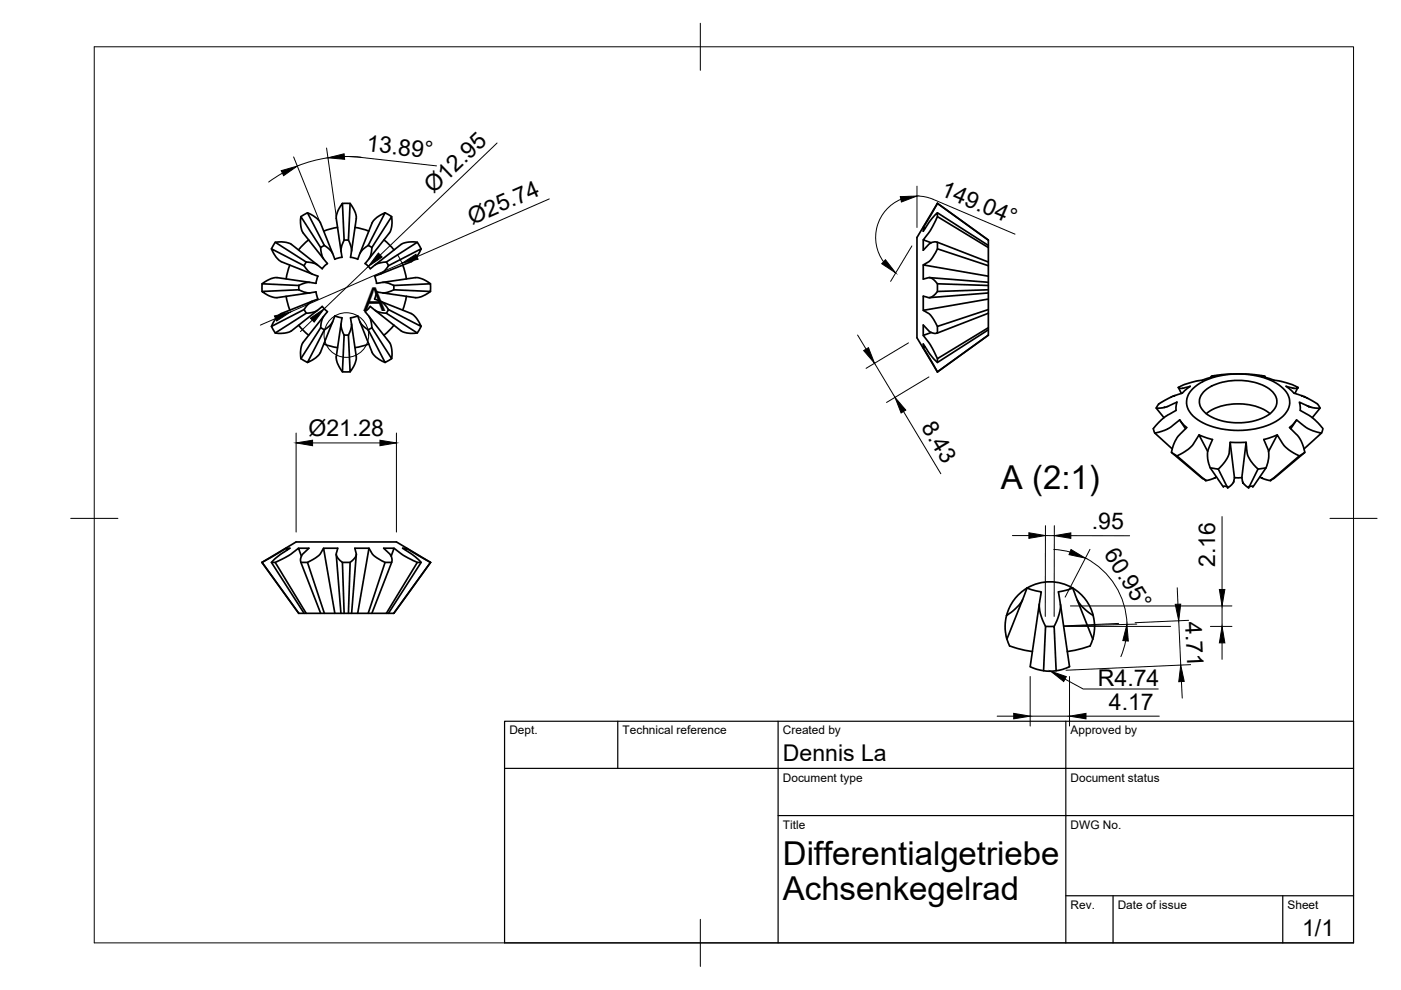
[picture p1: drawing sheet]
<svg xmlns="http://www.w3.org/2000/svg" width="297mm" height="210mm" viewBox="0 0 297 210" stroke-linecap="round" stroke-linejoin="round" font-family="sans-serif">
<!-- layer: Visible -->
<g fill="none" stroke="#000" stroke-width=".36">
<path d="M58.4 51.4l6.5 4.2M61.5 56.2l-.8 2.9M61.8 51.8l-.4-.2a6.1 6.1 0 0 0-3-.2l-.8 1.4M61.8 51.8l5.5 4.4M63.8 45.9l1.4-.8a5 5 0 0 1 2.7 2.1l2.6 6.6M64.5 56.3a4.2 4.2 0 0 0 2.9 2.3M64.5 56.3l-6.9-3.5a5.2 5.2 0 0 0 2 2.7l6.6 2.6M64.9 55.6a4.4 4.4 0 0 1 3.4 1.4l1.1-1.1M64.9 55.5l-.4 .8M65.2 45.1l3.6 6.9a4.4 4.4 0 0 1 2.2 2.9l1.5-.4M65.4 50.9l-2.1 2.1M65.7 59.9l-7.4-1a5.4 5.4 0 0 0-2.7 1.3v1.6"/>
<path d="M67.4 58.5l-.4 1.6M68 52.5a4.2 4.2 0 0 0 1.4 3.4M68 52.5l-4.2-6.6a5.3 5.3 0 0 0 .4 3.4l4.4 5.6M68.8 52l-.8 .5M71.6 48.2l-3 .8M72.3 53.3l-1-7a5.2 5.2 0 0 1 1.3-3.2l.4 7.8a4.2 4.2 0 0 0-.5 3.7M72.6 43.1h1.6a5 5 0 0 1 1.3 3.2l-1 7M73 50.9h.9M73.9 50.9a4.3 4.3 0 0 1 .4 3.7M74.2 43.1l-.3 7.8M75.3 48.2l2.9 .8M78.1 52a4.2 4.2 0 0 0-2.3 3l-1.5-.5"/>
<path d="M78.1 52l3.5-6.9a5.2 5.2 0 0 0-2.7 2.1l-2.6 6.6M78.1 52l.8 .5M78.8 52.5a4.3 4.3 0 0 1-1.4 3.4M79.4 58.5l.4 1.6M81.1 59.9l7-1a5.2 5.2 0 0 1 3.2 1.3l-7.8 .3M81.4 50.9l2.1 2.1M81.6 45.1l1.4 .8a4.9 4.9 0 0 1-.4 3.4l-4.4 5.6M81.9 55.5l.5 .8M82.4 56.3a4.3 4.3 0 0 1-3 2.3M82.4 56.3l6.9-3.5a5 5 0 0 1-2.1 2.7l-6.6 2.6M83 45.9l-4.2 6.6M85.4 56.2l.8 2.9"/>
<path d="M88.5 51.4l-6.6 4.2a4.2 4.2 0 0 0-3.4 1.4l-1.1-1.1M89.3 52.8l-.8-1.4a5.3 5.3 0 0 0-3.4 .4l-5.6 4.4M195.7 50.9v2.2l1.2-1.3 1.2-.5 .7 .1v1.4M195.7 56.2v3l1-.3a1.63 1.63 0 0 1 1.8 1l.3 .3v1.6M196.2 48.4l-.5-.2 3.1-5.1 10.7 7.8M197 58.9l12.5 1M197.4 51.5l-1.7-.6 1.6-2.1 1.5-2.9 10.7 6.6M198.8 43.1l10.7 7.8v15.5M198.8 45.9v-.8l-1.4 1.5-1.7 2.4v-.8M198.8 43.1l-4.4 7.2v21.3l4.4 7.3M198.8 43.1h.1M198.8 45.1l10.7 6.9"/>
<path d="M198.8 51.4l10.7 4.2M209.5 56.3l-10.7-3.5-.2 .3a5 5 0 0 1-2.9 3.1l13.8 2.4M55.6 60.2l7.8 .3M60.7 62.8l.8 2.9M63.3 68.9l2.1 2.2M63.4 61.4a4.2 4.2 0 0 0 3.6 .5M63.4 61.4l-7.8 .4a5.2 5.2 0 0 0 3.1 1.3l7-1M63.4 60.5v.9M64.5 65.6l-6.9 3.6M64.5 65.6l.4 .8M64.9 66.4a4.1 4.1 0 0 0 3.4-1.4l1.1 1.1-.4 .4a3.9 3.9 0 0 0-1 3M64.9 66.4l-6.5 4.2"/>
<path d="M66.2 63.9l-7 2.8a5.6 5.6 0 0 0-1.6 2.5l.8 1.4a5.3 5.3 0 0 0 3.4-.4M67 61.9l.4 1.5-.6 .2a3.9 3.9 0 0 0-2.3 2M67 60.1l-.6-.1a3.8 3.8 0 0 0-3 .5M67.3 65.8l-5.5 4.4M68 69.5l-4.2 6.5 1.4 .8M68 69.5l.8 .4M68.6 67.1l-4.6 5.9a6.1 6.1 0 0 0-.2 3M68.6 72.9l3 .8M70.5 68.2l-2.6 6.6a5.2 5.2 0 0 1-2.7 2l3.6-6.9a4.2 4.2 0 0 0 2.2-2.9l1.5 .4-.1 .6a3.8 3.8 0 0 0 .6 3l-.4 7.8h1.6M72.3 68.7l-1 7.4a5.4 5.4 0 0 0 1.3 2.7M73 71h.9M74.5 68.7l1 7a5.2 5.2 0 0 1-1.3 3.1l-.3-7.8"/>
<path d="M76.3 68.2l2.9 7a5.6 5.6 0 0 0 2.4 1.6M77.4 66.1l.6 .7a3.6 3.6 0 0 1 .8 2.7M77.4 66.1l1.1-1.1a4.2 4.2 0 0 0 3.4 1.4l6.6 4.2 .8-1.4M78.1 69.9a4.3 4.3 0 0 1-2.3-2.9l-1.5 .4 .2 .9a3.5 3.5 0 0 1-.6 2.7M78.1 69.9l3.5 6.9 1.4-.8M78.2 72.9l-2.9 .8M78.2 67.1l4.4 5.5a5.3 5.3 0 0 1 .4 3.4l-4.2-6.5M78.9 69.5l-.8 .4M79.4 63.4l.9 .3a3.6 3.6 0 0 1 2.1 1.9M79.5 65.8l6 4.6a6.1 6.1 0 0 0 3 .2M79.8 60.1l1-.2a3.5 3.5 0 0 1 2.7 .6M79.8 61.9l-.4 1.5"/>
<path d="M80.6 63.9l6.6 2.6a5.2 5.2 0 0 1 2.1 2.7l-6.9-3.6M82.4 65.6l-.5 .8M83.5 61.4a4.3 4.3 0 0 1-3.7 .5M83.5 60.5v.9M83.5 68.9l-2.1 2.2M86.2 62.8l-.8 2.9M91.3 60.2v1.6l-7.8-.4M91.3 61.8a5 5 0 0 1-3.2 1.3l-7-1M195.7 65.8l1.2 .7 .8 .8a3.9 3.9 0 0 1 1 3.3 2.04 2.04 0 0 1-2.1-.8l-.9-.9v2.2l1.7-.6M195.7 73.7l3.1 5.1M195.7 71.1l1.6 2 1.5 2.9M198.8 60.2l10.7 .3"/>
<path d="M209.5 66.4v4.7l-10.7 7.8M209.5 69.9l-10.7 6.9-1.7-1.7-1.4-2.2v.8l.5-.2M209.5 69.5l-10.7 6.5v.8M209.5 71l-10.7 7.9M209.5 61.4l-10.7 .4a2.26 2.26 0 0 1-2.1 1.3l-1-.3v3l13.8-2.4M209.5 66.4l-10.7 4.2M209.5 65.6l-10.7 3.6M209.5 62.1l-12.5 1M256.8 79.9v.1M268.2 79.9v.1M245.1 86.5l2-.1 2.4-1.1-.2 1.7-2.4 1.4-1.9 2a.9 .9 0 0 0-.2 1.4l3.7 3.4M248.4 95.9l1.1 .8 6.1 5.2 1.4-.3 .9-.5"/>
<path d="M249.9 82.2l.6 1.2M250.1 89l1.5 1.6-2 2.1-.8 1.6-.4 1.6 6.6 5.6M250.1 89l-2.6 2-2.7 .8M250.1 89l1.3 1.9M253 82.3a15.3 15.3 0 0 1 11.9-2.9 11.5 11.5 0 0 1 7.9 3.8 3.8 3.8 0 0 1-1.2 5.4 16.6 16.6 0 0 1-13.5 2.2 8.4 8.4 0 0 1-6.3-4.4 3.7 3.7 0 0 1 1.2-4.1zM254.2 92.2l-1.2 2-.7 .7-1.4 1-1.4 .8M255.2 83.1a11.6 11.6 0 0 1 10-2.2 6.8 6.8 0 0 1 5.4 3.3 3.1 3.1 0 0 1-1.6 3.7 13 13 0 0 1-13.4-.3 2.89 2.89 0 0 1-.4-4.5zM255.8 87.7a12 12 0 0 1 13.5 0M256.1 95.7l-1.9-3.5 2.9 1-1 2.5 .1 2.1 .4 1.4 2.8 4.1M256.6 99.2l1.7 .3 2 4 1.2-1.2 .2-1h1.6M260.8 93.8l-.4 2.9-.6 1.1-1.5 1.7M266.7 99.5l-2 4-1.2-1.1-.2-1.1"/>
<path d="M268.4 99.2l-2.8 4.1M269 95.7l1.8-3.5 1.8 2.6 1.1 .9 1.8 1-6.1 5.2-1.3-.3-1-.5M270.8 92.2l-2.9 1 1.1 2.5v1.4l-.3 1.4a1.04 1.04 0 0 1-1.3 .9 1.16 1.16 0 0 1-1.4-.7l-.7-.9-.8-1.2-.3-2.8M274.9 89l-1.2 1.9M275.2 82.2l-.6 1.2M276.5 95.2l3.7-3.4-1.9-.5-1.1-.5-2.3-1.8-1.5 1.6 2 2.1 .5 1 .6 1.5a.72 .72 0 0 1 .1 .8 .72 .72 0 0 1-.7 .4l-.4 .3M276.6 95.9l-6.6 5.6M278.2 88.6l1.7-2.1-2-.2-2.4-1 .2 1.7 2.2 1.3 1.9 1.8a1.13 1.13 0 0 1 .4 1.7M279.9 86.5l-.5-.8-1.9-1.1-1.8-.8a4.3 4.3 0 0 1-2.4-1.4l-.6-.5 1.7 .5 .6-.1 .2-.2-1.5-.6-2-.6-1.6-.3-2.7-.8 .8 .1-.1-.1-1.1-.2-5-.3-3.1 .1-1.7 .3-.4 .2 .8-.1-2.6 .8-2.6 .5-2.3 .9-.3 .1 .1 .2 .7 .1 1.7-.5-1.6 1.4-2.4 .9-2.6 1.5-.6 .8 1.7 2.1M55.5 119.2l7.8 10.8h20.2M55.5 119.2l7.3-4.3h21.3l7.2 4.3M58.4 119.2l6.5 10.8"/>
<path d="M60.7 116.2l-5.2 3M60.9 116.6l-.2-.4h.8l-2.2 1.4-1.7 1.6 6.9 10.8M63.3 116.2l-2 1.5-2.1 1.1a2.03 2.03 0 0 1-1.6 .4M63.9 117.9l-.6-1.7h2.2l-.9 .8a2.03 2.03 0 0 0-.8 2.2l4.2 10.8M65.2 119.2l3.6 10.8M68.6 116.2l-1 1.6-1.6 1a2.41 2.41 0 0 1-2.2 .4M71.3 117.5l1 12.5M72.6 119.2h.8a1.77 1.77 0 0 0 1.7-.8 1.17 1.17 0 0 0 .4-1.2l-.3-1h3l-2.4 13.8M74.2 119.2l-.3 10.8M75.5 117.5l-1 12.5M78.2 116.2l.5 .8a5.5 5.5 0 0 0 2.9 2.2l-3.5 10.8M82.9 117.9l.6-1.7h-2.2l1.3 1.2 .5 1.2-.1 .6h-1.4"/>
<path d="M83 119.2l-4.2 10.8M83.5 116.2l2.1 1.6a9.3 9.3 0 0 0 3.3 1.4h.4M86 116.6l.2-.4 5.1 3-7.8 10.8M86.2 116.2h-.8l2.4 1.6 1.5 1.4-6.9 10.8M88.5 119.2l-6.6 10.8M91.3 119.2h.1M91.3 119.2l-7.8 10.8M255.1 101.4l.6 .4M259.5 103.1l.9 .1M261.7 101.3l-.9-7.5h3.4l-.9 7.5M265.6 103.1l-.9 .1M270 101.4l-.7 .4"/>
<path d="M71 130l-2.4-13.8h3l-.2 .8a1.39 1.39 0 0 0 .7 1.8l.5 .4 .4 10.8M213.4 130.5a8.7 8.7 0 0 0 .1 5l.6 1.5 3.2 .9 1.6 .2M216.8 127.1l-3.3 8.4M217.7 124.7l3.1 .8-.2 1.2a7.9 7.9 0 0 0 1.1 6.1M217.7 124.7l-1.1 2.9-1.3 1.4-1.9 1.5M217.8 124.7a9.5 9.5 0 0 0-4.4 5.8M217.8 124.7a9.5 9.5 0 0 1 9.6 0M220.3 128.1l-1.9 13.3a9.6 9.6 0 0 0 8.3 0l-1.9-13.3M227.4 124.7l-3 .8 .3 1.8a7.7 7.7 0 0 1-1.2 5.5M227.4 124.7l.5 1.1a7.9 7.9 0 0 0 3.9 4.7M227.4 124.7a9.5 9.5 0 0 1 4.4 5.8M228.4 127.1l3.3 8.4"/>
<path d="M231.7 135.5l-.6 1.5-3.2 .9-1.6 .2M231.8 130.5a8.9 8.9 0 0 1-.1 4.9v.1M221.3 142.2l.4-9.4h1.8l.4 9.4"/>
</g>
<!-- layer: BORDER -->
<path d="M20 9.9h267v190h-267zM148.5 4.9v10M15 109.9h10M282 109.9h10M148.5 194.9v10" fill="none" stroke="#000" stroke-width=".21"/>
<!-- layer: TITLEBLOCK -->
<path d="M107 152.9h180v47h-180zM131 152.9v10M165 152.9v47M226 152.9v47M107 162.9h180M165 172.9h122M226 189.9h61M236 189.9v10M272 189.9v10" fill="none" stroke="#000" stroke-width=".25"/>
<!-- layer: FD_Dimensions -->
<g fill="none" stroke="#000" stroke-width=".21">
<path d="M59.9 36.7l-2.9 1.9M62.3 33.3l5.5 13.8M69.2 31.4l2.1 14.8M73 33.2l3.5 .2a27.8 27.8 0 0 0-13.4 1.8M76.5 33.4l16.1 1.8M105.4 30.3l-24.8 23.8M194.4 39.5v8.7M78.1 56.5l-9.4 9M84.2 54l1.2 2.2M85.2 55.8l-23.6 10.3M116.5 42.2l-28.1 12.2M191 42.3a8.8 8.8 0 0 0-3.7 13.2"/>
<path d="M193.3 52.1l-4.5 7.6M194.4 41.6l1.8 .1 1.7 .6 17.3 7.3M58.4 67.5l-3.2 1.4M66.2 67.9l-2.5 2.4M181.8 71l1.8 3M185.4 77l4.4 7.3M192.6 72.7l-9 5.4M197 79.9l-9 5.4M62.8 91.8v21M66.3 93.9h14.3M84.1 91.8v21M191.6 87.2l7.9 13.2"/>
<path d="M214.7 113.6h3.4M221.6 113.6h1.9M221.7 111.5l-.1 19.2M223.4 116.5l3.5 .5M223.5 111.5v19.2M227 113.6h12.5M230.1 118.3a16.4 16.4 0 0 1 8.8 14.1M231.1 116.5l-5.3 10.1M259.1 109.5v15.5M225.6 132.8h22.6M226.9 128.5h34.3M237.2 132.2l-11.6 .5 15.4-.4"/>
<path d="M238.7 135.9l-1.1 3.3M249.6 124.6l.1 3.5M249.9 131.6l.4 9.4M252 131.5l-11.3 .5M256.6 132.8h4.6M259.1 128.5v4.3M259.1 136.3v3.5M211.4 151.8h3.5M218.4 143.4v10.5M218.4 151.8h8.4M226.8 143.4v10.5M230.3 151.8h15.5"/>
<path d="M250.5 144.5l.2 3.5M252.4 140.9l-26.4 1.2"/>
</g>
<g fill="#000" stroke="#000" stroke-width=".21">
<path d="M59.6 36.2l3.4-1-2.9 2zM69.5 33.5l3.5-.9 .1 1.2zM80.2 53.7l.8 .8-2.9 2zM85.2 55.8l3-1.9 .4 1.1zM187.7 55.1l2.2 2.8-3-2zM190.9 41.7l3.5-.1-3.3 1.2zM58.2 67l3.4-.9-2.9 2zM65.8 67.5l2.9-2-2.1 2.8zM183.1 74.3l1-.6 1.3 3.3zM62.8 93.9l3.5-.6v1.2zM80.6 93.3l3.5 .6-3.5 .6zM189.8 84.3l2.2 2.6-.9 .7z"/>
<path d="M218.1 113l3.5 .6-3.5 .5zM223.5 113.6l3.5-.6v1.1zM227.1 116.5l3 1.8-3.4-.7zM238.9 132.4l.3 3.5-1.1-.1zM249.2 128.1h1.1l-.4 3.5zM259.1 132.8l.6 3.5h-1.2zM258.5 125h1.2l-.6 3.5zM214.9 151.2l3.5 .6-3.5 .6zM226.8 151.8l3.5-.6v1.2zM250.3 141l.8 3.5h-1.2z"/>
</g>
<!-- layer: Detail Boundary -->
<circle cx="73.4" cy="71" r="4.7" fill="none" stroke="#000" stroke-width=".21"/>
<!-- layer: Leaders -->
<path d="M222.7 142.3l3.4 1.2-.6 1z" fill="#000" stroke="#000" stroke-width=".21"/>
<path d="M225.8 144l3.9 2.1h15.9" fill="none" stroke="#000" stroke-width=".21"/>
<g font-size="7">
<text x="77.1" y="65.9">A</text>
<text x="212.2" y="103.6">A (2:1)</text>
<text x="166" y="183.4">Differentialgetriebe</text>
<text x="166" y="190.9">Achsenkegelrad</text>
</g>
<g font-size="4.9">
<text x="77.6" y="32" transform="rotate(6 77.6 32)">13.89°</text>
<text x="91.9" y="41.2" transform="rotate(-44 91.9 41.2)">Ø12.95</text>
<text x="199.2" y="41.3" transform="rotate(23 199.2 41.3)">149.04°</text>
<text x="100.1" y="47.7" transform="rotate(-24 100.1 47.7)">Ø25.74</text>
<text x="65.4" y="92.4">Ø21.28</text>
<text x="195.2" y="90.5" transform="rotate(59 195.2 90.5)">8.43</text>
<text x="231.5" y="112.1">.95</text>
<text x="234" y="117.4" transform="rotate(58 234 117.4)">60.95°</text>
<text x="257.6" y="120.2" transform="rotate(-90 257.6 120.2)">2.16</text>
<text x="251.3" y="131.9" transform="rotate(87 251.3 131.9)">4.71</text>
<text x="232.8" y="145.4">R4.74</text>
<text x="235.1" y="150.4">4.17</text>
<text x="166" y="161.4">Dennis La</text>
<text x="276.1" y="198.6">1/1</text>
</g>
<g font-size="2.5">
<text x="108" y="155.7">Dept.</text>
<text x="132" y="155.7">Technical reference</text>
<text x="166" y="155.7">Created by</text>
<text x="227" y="155.7">Approved by</text>
<text x="166" y="165.7">Document type</text>
<text x="227" y="165.7">Document status</text>
<text x="166" y="175.7">Title</text>
<text x="227" y="175.7">DWG No.</text>
<text x="227" y="192.7">Rev.</text>
<text x="237" y="192.7">Date of issue</text>
<text x="273" y="192.7">Sheet</text>
</g>
</svg>
